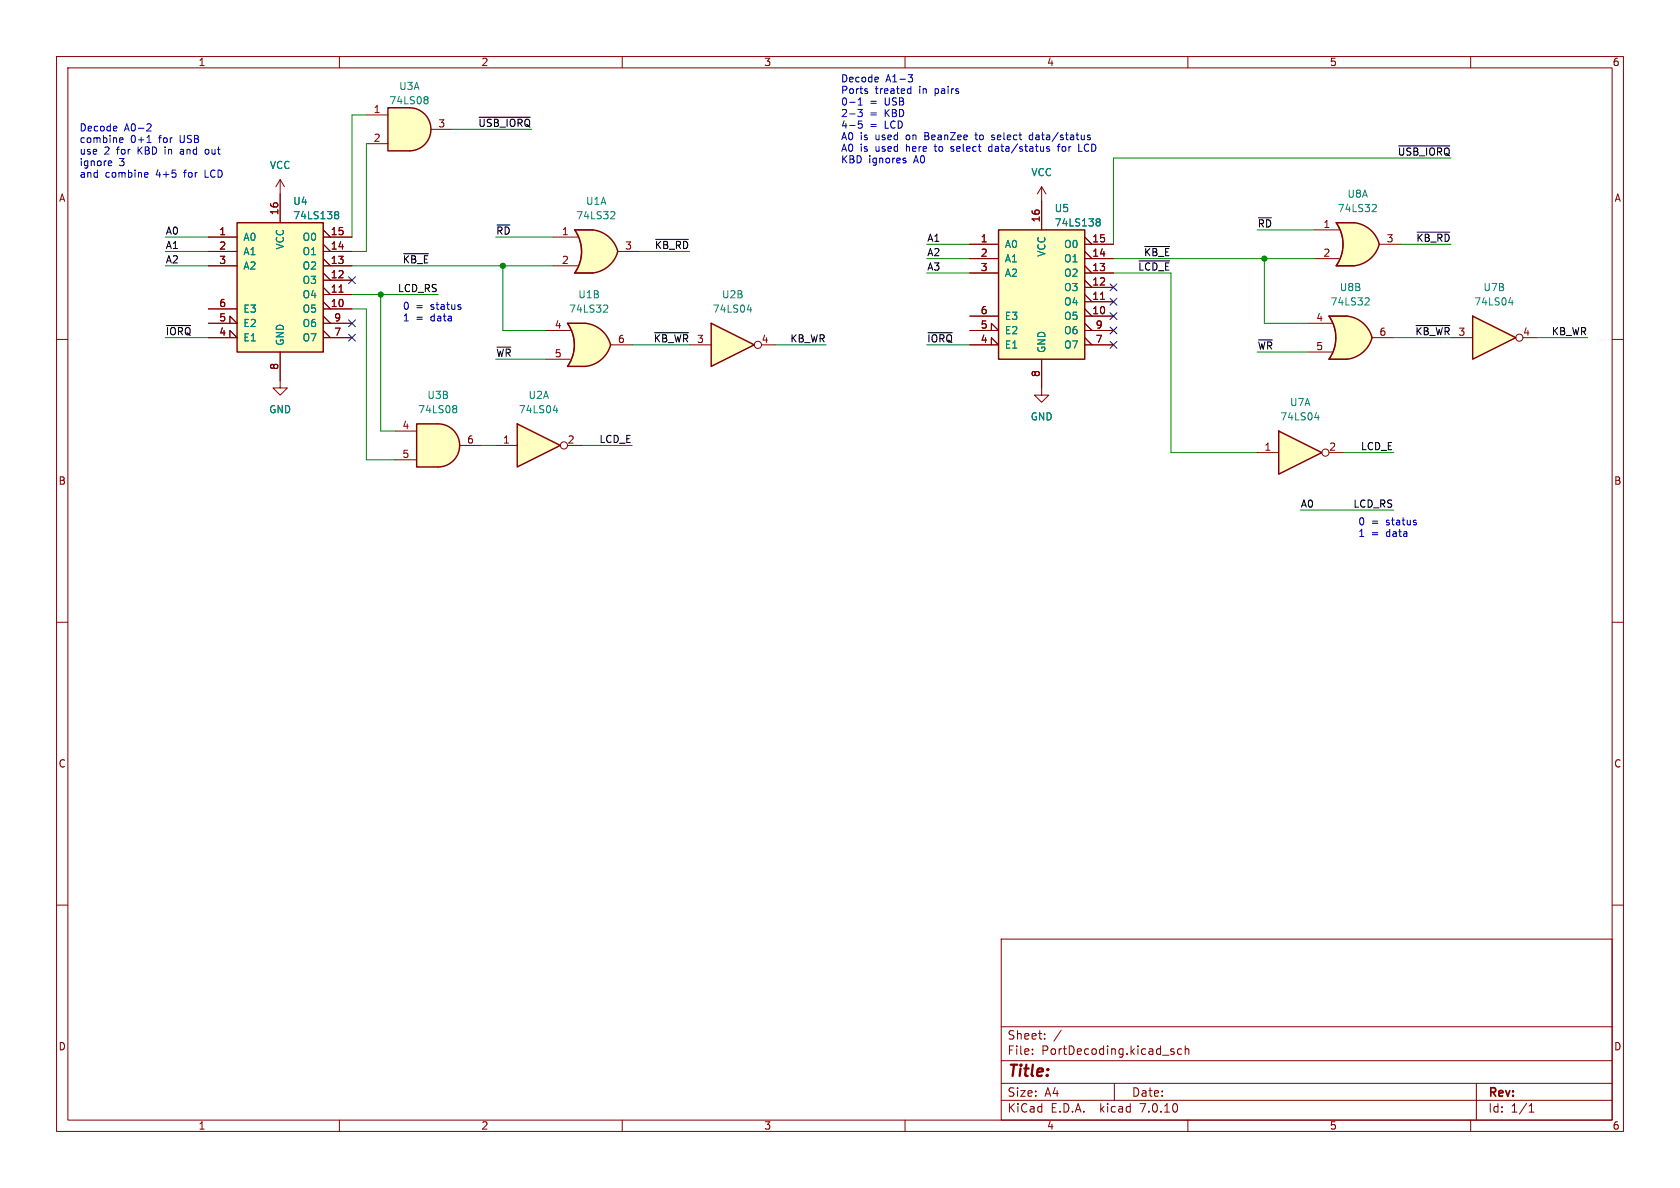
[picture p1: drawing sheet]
<svg xmlns="http://www.w3.org/2000/svg" width="297mm" height="210mm" viewBox="0 0 297 210" stroke-linecap="round" stroke-linejoin="round" font-family="sans-serif">
<path d="M0 0h297v210h-297z" fill="#fff" stroke="#fff" stroke-width=".18"/>
<g fill="none" stroke="#840000" stroke-width=".18">
<path d="M10 10h277v190h-277zM12 12h273v186h-273zM60 10v2M110 10v2M160 10v2M210 10v2M260 10v2M184.1 33l-.7 1.3M184.1 33v2.6M184.1 33l.8 1.3M10 60h2M285 60h2"/>
<path d="M184.1 68.6v1.3h1.3l-1.3 1.2-1.2-1.2h1.2M10 110h2M285 110h2M10 160h2M285 160h2M177 166h108v32h-108zM60 198v2M110 198v2M160 198v2M177 194.5h108M177 191.5h108M177 187.5h108"/>
<path d="M177 181.5h108M182.5 186.3v.1M182.5 185.5v.1M184.7 183.6v.1M184.7 182.8v.1M187.6 182.1l-1.3 2M197 191.5v3M207.2 185.9l.3 .1 .1 .2-.2 .2h-.3M207.2 185.4l.3 .1M208.9 185.5l-.4-.1-.3 .3v.4l.1 .2h.6M209.5 185.5l.2-.1 .4 .1 .1 .9M209.5 184.9v1.5"/>
<path d="M210 198v2M260 198v2M261 191.5v6.5M270.3 196.6h.9M270.3 195.5l.4-.4v1.5"/>
</g>
<path d="M238.8 41.8l5 1.4a5.2 5.2 0 0 1-4.4 3.8z" fill="#ffffc2" stroke="#ffffc2" stroke-width=".18"/>
<path d="M236.2 39.4h3.2M236.2 47h3.2" fill="none" stroke="#ffffc2" stroke-width=".18"/>
<path d="M236.2 39.4h3.2v7.6h-3.2a6.7 6.7 0 0 0 0-7.6z" fill="#ffffc2"/>
<g fill="#ffffc2" stroke="#ffffc2" stroke-width=".18">
<path d="M239.4 39.4a5.1 5.1 0 0 1 4.4 3.8l-4.9 1.3z"/>
<path d="M104.2 43.1l5 1.4a5.2 5.2 0 0 1-4.4 3.8z"/>
</g>
<path d="M236.2 39.4h3.2a5.1 5.1 0 0 1 4.4 3.8 5.2 5.2 0 0 1-4.4 3.8h-3.2a6.6 6.6 0 0 0 0-7.6z" fill="none" stroke="#840000" stroke-width=".25"/>
<path d="M239.4 39.4h-3.2a6.6 6.6 0 0 1 0 7.6h3.2M232.4 40.6h4.3M232.4 45.7h4.3M243.8 43.2h3.8" fill="none" stroke="#840000" stroke-width=".18"/>
<path d="M242.8 36.1l.4 .1 .1 .3-.8 .9h.8" fill="none" stroke="#008484" stroke-width=".18"/>
<path d="M101.6 48.3h3.2M101.6 40.6h3.2" fill="none" stroke="#ffffc2" stroke-width=".18"/>
<path d="M101.6 40.6h3.2v7.7h-3.2a6.7 6.7 0 0 0 0-7.7z" fill="#ffffc2"/>
<g fill="#ffffc2" stroke="#ffffc2" stroke-width=".18">
<path d="M104.8 40.6a5.1 5.1 0 0 1 4.4 3.9l-5 1.3z"/>
<path d="M72.4 19.1a3.8 3.8 0 0 1 3.8 3.8 3.8 3.8 0 0 1-3.8 3.8z"/>
</g>
<path d="M101.6 40.6h3.2a5.1 5.1 0 0 1 4.4 3.9 5.2 5.2 0 0 1-4.4 3.8h-3.2a6.6 6.6 0 0 0 0-7.7z" fill="none" stroke="#840000" stroke-width=".25"/>
<path d="M97.8 41.9h4.3M97.8 47h4.3M104.8 40.6h-3.2a6.6 6.6 0 0 1 0 7.7h3.2M109.2 44.5h3.8" fill="none" stroke="#840000" stroke-width=".18"/>
<path d="M108.2 37.4l.4 .1 .1 .3-.8 .9h.8" fill="none" stroke="#008484" stroke-width=".18"/>
<path d="M68.6 19.1h3.8v7.6h-3.8z" fill="#ffffc2"/>
<path d="M68.6 19.1h3.8a3.8 3.8 0 0 1 3.8 3.8 3.8 3.8 0 0 1-3.8 3.8h-3.8z" fill="none" stroke="#840000" stroke-width=".25"/>
<path d="M64.8 20.3h3.8M64.8 25.4h3.8M76.2 22.9h3.8" fill="none" stroke="#840000" stroke-width=".18"/>
<path d="M75.2 17.1h.2l.3 .2-.3 .3M75.2 17.6h.2M75.4 17.6l.3 .3v.2l-.1 .2-.4 .1" fill="none" stroke="#008484" stroke-width=".18"/>
<path d="M125.7 57.2l7.6 3.8-7.6 3.8z" fill="#ffffc2"/>
<path d="M125.7 57.2l7.6 3.8-7.6 3.8zM176.5 40.6h15.3v22.9h-15.3z" fill="none" stroke="#840000" stroke-width=".25"/>
<g fill="none" stroke="#840000" stroke-width=".18">
<path d="M184.1 35.6v5M171.4 58.4h5.1l-1.2-1.2v1.2M171.4 43.2h5.1M171.4 55.9h5.1M171.4 48.3h5.1M171.4 45.7h5.1M191.8 43.2h5M191.8 55.9h5M191.8 54.6l1.2 1.3M191.8 53.3h5M191.8 52.1l1.2 1.2M191.8 50.8h5"/>
<path d="M191.8 49.5l1.2 1.3M191.8 48.3h5M191.8 47l1.2 1.3M191.8 45.7h5M191.8 44.5l1.2 1.2M191.8 41.9l1.2 1.3M191.8 58.4h5M191.8 59.7l1.2 1.3M191.8 57.2l1.2 1.2M194.6 52.9h.7M121.9 61h3.8M134.6 61h2.6"/>
<path d="M171.4 61h5.1l-1.2-1.3v1.3M184.1 63.5v5.1M191.8 61h5"/>
<circle cx="134" cy="61" r=".63"/>
</g>
<path d="M193.9 39.2h.1M193.9 38.7h.4l.1 .1 .1 .2-.2 .2M194 39.2h.3M194 39.2l-.1 .1M194.3 39.2l.2 .3-.1 .3-.1 .1h-.4M132.1 54.8h.8M132.7 54.3v.9" fill="none" stroke="#008484" stroke-width=".18"/>
<g fill="#ffffc2" stroke="#ffffc2" stroke-width=".18">
<path d="M176.5 40.6h15.3v22.9h-15.3z"/>
<path d="M237.6 58.3l5 1.4a5.2 5.2 0 0 1-4.4 3.8z"/>
</g>
<path d="M234.9 55.9h3.2M234.9 63.5h3.2" fill="none" stroke="#ffffc2" stroke-width=".18"/>
<path d="M234.9 55.9h3.2v7.6h-3.2a6.7 6.7 0 0 0 0-7.6z" fill="#ffffc2"/>
<g fill="#ffffc2" stroke="#ffffc2" stroke-width=".18">
<path d="M238.2 55.9a5.1 5.1 0 0 1 4.4 3.8l-5 1.3z"/>
<path d="M77.5 74.9a3.8 3.8 0 0 1 3.8 3.8 3.8 3.8 0 0 1-3.8 3.9z"/>
</g>
<path d="M234.9 55.9h3.3a5.1 5.1 0 0 1 4.4 3.8 5.2 5.2 0 0 1-4.5 3.8h-3.2a6.6 6.6 0 0 0 0-7.6z" fill="none" stroke="#840000" stroke-width=".25"/>
<path d="M231.1 57.2h4.4M238.1 55.9h-3.2a6.6 6.6 0 0 1 0 7.6h3.2M242.6 59.7h3.8M231.1 62.2h4.4" fill="none" stroke="#840000" stroke-width=".18"/>
<path d="M241.5 52.6l.4 .1 .2 .3-.8 .9h.8" fill="none" stroke="#008484" stroke-width=".18"/>
<path d="M73.7 74.9h3.8v7.7h-3.8z" fill="#ffffc2"/>
<path d="M73.7 74.9h3.8a3.8 3.8 0 0 1 3.8 3.8 3.8 3.8 0 0 1-3.8 3.9h-3.8z" fill="none" stroke="#840000" stroke-width=".25"/>
<path d="M69.8 76.2h3.9M81.3 78.7h3.8M69.8 81.3h3.9" fill="none" stroke="#840000" stroke-width=".18"/>
<path d="M80.3 71.7h.2l.3 .2-.3 .3M80.3 72.2h.2M80.5 72.2l.3 .3v.2l-.2 .2-.3 .1" fill="none" stroke="#008484" stroke-width=".18"/>
<path d="M91.4 74.9l7.7 3.8-7.7 3.9z" fill="#ffffc2"/>
<path d="M91.4 74.9l7.7 3.8-7.7 3.9z" fill="none" stroke="#840000" stroke-width=".25"/>
<g fill="none" stroke="#840000" stroke-width=".18">
<path d="M87.6 78.7h3.8M100.3 78.7h2.6"/>
<circle cx="99.7" cy="78.7" r=".63"/>
</g>
<path d="M97.8 72.5h.8M98.4 72.1v.9" fill="none" stroke="#008484" stroke-width=".18"/>
<path d="M260.3 55.9l7.7 3.8-7.7 3.8z" fill="#ffffc2"/>
<path d="M260.3 55.9l7.7 3.8-7.7 3.8z" fill="none" stroke="#840000" stroke-width=".25"/>
<g fill="none" stroke="#840000" stroke-width=".18">
<path d="M256.5 59.7h3.8M269.2 59.7h2.6"/>
<circle cx="268.6" cy="59.7" r=".63"/>
</g>
<path d="M266.7 53.5h.8M267.3 53.1v.8" fill="none" stroke="#008484" stroke-width=".18"/>
<path d="M102.9 59.6l5 1.4a5.2 5.2 0 0 1-4.4 3.8z" fill="#ffffc2" stroke="#ffffc2" stroke-width=".18"/>
<path d="M100.3 57.2h3.2M100.3 64.8h3.2" fill="none" stroke="#ffffc2" stroke-width=".18"/>
<path d="M100.3 57.2h3.2v7.6h-3.2a6.7 6.7 0 0 0 0-7.6z" fill="#ffffc2"/>
<g fill="#ffffc2" stroke="#ffffc2" stroke-width=".18">
<path d="M103.5 57.2a5.1 5.1 0 0 1 4.4 3.8l-4.9 1.3z"/>
<path d="M41.9 39.4h15.2v22.8h-15.2z"/>
</g>
<path d="M41.9 39.4h15.2v22.8h-15.2zM100.3 57.2h3.2a5.1 5.1 0 0 1 4.4 3.8 5.2 5.2 0 0 1-4.4 3.8h-3.2a6.6 6.6 0 0 0 0-7.6z" fill="none" stroke="#840000" stroke-width=".25"/>
<g fill="none" stroke="#840000" stroke-width=".18">
<path d="M49.5 31.8l-.7 1.2M49.5 31.8v7.6M49.5 31.8l.8 1.2M36.8 59.7h5.1l-1.3-1.3v1.3M36.8 57.2h5.1l-1.3-1.3v1.3M36.8 41.9h5.1M36.8 54.6h5.1M36.8 47h5.1M36.8 44.5h5.1M57.1 41.9h5.1M57.1 54.6h5.1M57.1 53.3l1.3 1.3"/>
<path d="M57.1 52.1h5.1M57.1 50.8l1.3 1.3M57.1 49.5h5.1M57.1 48.3l1.3 1.2M57.1 47h5.1M57.1 45.7l1.3 1.3M57.1 44.5h5.1M57.1 43.2l1.3 1.3M57.1 40.6l1.3 1.3M57.1 59.7h5.1M57.1 57.2h5.1M57.1 58.4l1.3 1.3"/>
<path d="M57.1 55.9l1.3 1.3M59.9 51.7h.8M96.5 58.4h4.3M103.5 57.2h-3.2a6.6 6.6 0 0 1 0 7.6h3.2M49.5 62.2v6.4h1.3l-1.3 1.3-1.2-1.3h1.2M96.5 63.5h4.3M107.9 61h3.9"/>
</g>
<path d="M59.3 37.9l.1 .1M59.3 37.5l.3-.1 .2 .1 .1 .2-.3 .3M59.4 38h.2M59.4 38h-.1M59.6 38l.3 .2-.1 .4-.2 .1-.3-.1M106.9 53.9l.4 .1 .1 .3-.8 .9h.8" fill="none" stroke="#008484" stroke-width=".18"/>
<path d="M226.1 76.2l7.6 3.8-7.6 3.8z" fill="#ffffc2"/>
<path d="M226.1 76.2l7.6 3.8-7.6 3.8z" fill="none" stroke="#840000" stroke-width=".25"/>
<g fill="none" stroke="#840000" stroke-width=".18">
<path d="M49.5 34.3v5.1M184.1 35.6v5M36.8 59.7h5.1l-1.3-1.3v1.3M36.8 57.2h5.1l-1.3-1.3v1.3M36.8 41.9h5.1M36.8 54.6h5.1M36.8 47h5.1M36.8 44.5h5.1M57.1 41.9h5.1M57.1 54.6h5.1M57.1 53.3l1.3 1.3M57.1 52.1h5.1"/>
<path d="M57.1 50.8l1.3 1.3M57.1 49.5h5.1M57.1 48.3l1.3 1.2M57.1 47h5.1M57.1 45.7l1.3 1.3M57.1 44.5h5.1M57.1 43.2l1.3 1.3M57.1 40.6l1.3 1.3M57.1 59.7h5.1M57.1 57.2h5.1M57.1 58.4l1.3 1.3M57.1 55.9l1.3 1.3"/>
<path d="M59.9 51.7h.8M171.4 58.4h5.1l-1.2-1.2v1.2M171.4 43.2h5.1M171.4 55.9h5.1M171.4 48.3h5.1M171.4 45.7h5.1M191.8 43.2h5M191.8 55.9h5M191.8 54.6l1.2 1.3M191.8 53.3h5M191.8 52.1l1.2 1.2M191.8 50.8h5"/>
<path d="M191.8 49.5l1.2 1.3M191.8 48.3h5M191.8 47l1.2 1.3M191.8 45.7h5M191.8 44.5l1.2 1.2M191.8 41.9l1.2 1.3M191.8 58.4h5M191.8 59.7l1.2 1.3M191.8 57.2l1.2 1.2M194.6 52.9h.7M49.5 62.2v5.1M171.4 61h5.1l-1.2-1.3v1.3"/>
<path d="M184.1 63.5v5.1M191.8 61h5M222.2 80h3.9M234.9 80h2.6"/>
<circle cx="234.3" cy="80" r=".63"/>
</g>
<path d="M59.3 37.9l.1 .1M59.3 37.5l.3-.1 .2 .1 .1 .2-.3 .3M59.4 38h.2M59.4 38h-.1M59.6 38l.3 .2-.1 .4-.2 .1-.3-.1M193.9 38.7h.4l.1 .1 .1 .2-.2 .2M193.9 39.2h.1M194 39.2h.3M194 39.2l-.1 .1M194.3 39.2l.2 .3-.1 .3-.1 .1h-.4M232.4 73.8h.8M233 73.4v.8" fill="none" stroke="#008484" stroke-width=".18"/>
<path d="M84.7 20.7h9.1M247.3 25.8h9M29.4 57.6h4.3M71.3 44.9h4.4M115.7 58.8h6M115.9 42.3h5.8M164.1 58.8h4.2M201.4 46.1h5.4M202.4 43.6h4.4M250.3 57.6h6M250.5 41h5.8" fill="none" stroke="#000" stroke-width=".18"/>
<g fill="none" stroke="#0000c2" stroke-width=".18">
<path d="M151.7 19.3h.7l-.4 .5 .4 .2v.5l-.2 .1-.5-.1M151.7 18.6h.7M151.7 17.7l.4-.4v1.3M153.2 16.1l.2 .2-.2 .2M153.2 15.7h.1M155.2 13.7l.1 .2-.6 .2M160.5 13.2h.8l-.4 .5 .4 .1v.4l-.2 .3h-.4M160.7 15.7h.3M161 15.3v1.2M161 16.5h-.3M19.3 28.4l.4 .1 .1 .2-.6 .2M19.7 29.2l-.4 .1"/>
<path d="M20.6 22.4l.1 .2-.6 .1M21.1 25l.2 .2 .4-.1M21.1 24.5l.2-.1h.3l.2 .1v.2l-.7 .1M25.7 30.5l.4 .1 .1 .2-.6 .1M26 25.2h.7M26.1 31.3h-.4M26.2 21.9h.4l.1 .4-.8 .9h.8M26.2 24.1l.1-.2v1.3M32 26.4l-.1 .1M32 26.8l-.1 .1 .1 .3M36.7 26.4l-.3 .1-.1 .1v.5l.4 .1M152.4 21.4h-.6l-.1 .6 .2-.1h.4l.1 .2v.4l-.2 .2-.5-.2"/>
<path d="M159.8 28.4h.3l.1 .2-.2 .2h-.2M159.8 27.9l.3 .1M168.1 26.7l.1 .1M168.3 25.9l-.2 .2 .2 .2M172.3 23.9h.5M172.5 23.4l.1 1.2M175.2 25.9h-.2l-.2 .2v.5l.4 .2M175.3 24.6l.4 .1M175.7 23.9l-.4 .1 .1 .2 .3 .1M182.6 23.9h-.4l-.2 .2 .1 .5h.5M185.5 26l-.3-.1-.2 .2 .1 .2 .4 .1v.3h-.5M186.9 25.9h.5"/>
<path d="M187.3 25.5l-.2 .2v1.1M190.7 26.8h.6M192.2 24.1l.6 .4-.2 .2-.4-.1M192.7 23.9h-.3l-.2 .1"/>
</g>
<g fill="none" stroke="#008400" stroke-width=".18">
<path d="M64.8 25.4v19.1h-2.6M64.8 20.3h-2.6v21.6M80 22.9h14M256.5 27.9h-59.7v15.3M29.2 44.5h7.6M29.2 41.9h7.6M29.2 47h7.6M29.2 59.7h7.6M62.2 47h35.6M62.2 54.6h2.6v26.7h5M62.2 52.1h15.3M67.3 52.1v24.1h2.5"/>
<path d="M87.6 41.9h10.2M88.9 47v11.4h7.6M113 44.5h8.9M163.8 48.3h7.6M163.8 45.7h7.6M163.8 43.2h7.6M196.8 48.3h10.2v31.7h15.2M196.8 45.7h35.6M222.2 40.6h10.2M223.5 45.7v11.5h7.6M246.4 59.7h10.1M247.6 43.2h8.9"/>
<path d="M271.8 59.7h8.9M85.1 78.7h2.5M87.6 63.5h8.9M102.9 78.7h8.9M111.8 61h10.1M137.2 61h8.8M163.8 61h7.6M222.2 62.2h8.9M229.9 90.2h16.5M237.5 80h8.9"/>
</g>
<g fill="none" stroke="#000084" stroke-width=".18">
<path d="M61.6 56.5l1.2 1.3M61.6 48.9l1.2 1.2M61.6 59.1l1.2 1.2M62.8 56.5l-1.2 1.3M62.8 48.9l-1.2 1.2M62.8 59.1l-1.2 1.2M196.2 50.2l1.3 1.2M196.2 52.7l1.3 1.2M196.2 55.3l1.3 1.2M196.2 57.8l1.3 1.2M197.5 50.2l-1.3 1.2M197.5 52.7l-1.3 1.2"/>
<path d="M197.5 55.3l-1.3 1.2M197.5 57.8l-1.3 1.2M196.2 60.4l1.3 1.2M197.5 60.4l-1.3 1.2"/>
</g>
<g fill="#008400" stroke="#008400" stroke-width=".18">
<circle cx="67.3" cy="52.1" r=".46"/>
<circle cx="88.9" cy="47" r=".46"/>
<circle cx="223.5" cy="45.7" r=".46"/>
</g>
<text font-size="2.8" fill="#840000" x="178" y="190.9">Title:</text>
<g font-size="2.1" fill="#840000">
<text x="178" y="184">Sheet:</text>
<text x="178" y="186.7">File:</text>
<text x="184.1" y="186.7">PortDecoding.kicad_sch</text>
<text x="178" y="196.9">KiCad</text>
<text x="178" y="194.1">Size:</text>
<text x="184.7" y="194.1">A4</text>
<text x="185.7" y="196.9">E.D.A.</text>
<text x="194.6" y="196.9">kicad</text>
<text x="200" y="194.1">Date:</text>
<text x="201.8" y="196.9">7.0.10</text>
<text x="263" y="194.3">Rev:</text>
<text x="263" y="196.9">Id:</text>
<text x="267.1" y="196.9">1/1</text>
</g>
<g font-size="1.8" fill="#840000">
<text x="35" y="11.9">1</text>
<text x="85" y="11.9">2</text>
<text x="135" y="11.9">3</text>
<text x="185" y="11.9">4</text>
<text x="235" y="11.9">5</text>
<text x="285" y="11.9">6</text>
<text x="66" y="20.1">1</text>
<text x="77.4" y="22.6">3</text>
<text x="66" y="25.1">2</text>
<text x="10.3" y="35.9">A</text>
<text x="285.3" y="35.9">A</text>
<text x="38.7" y="41.7">1</text>
<text x="49.3" y="38.1" transform="rotate(-90 49.3 38.1)">16</text>
<text x="58.4" y="41.7">15</text>
<text x="99.2" y="41.7">1</text>
<text x="183.9" y="39.4" transform="rotate(-90 183.9 39.4)">16</text>
<text x="233.9" y="40.4">1</text>
<text x="38.7" y="44.2">2</text>
<text x="38.7" y="46.7">3</text>
<text x="58.4" y="46.7">13</text>
<text x="58.4" y="44.2">14</text>
<text x="99.2" y="46.7">2</text>
<text x="110.4" y="44.2">3</text>
<text x="173.3" y="42.9">1</text>
<text x="173.3" y="45.5">2</text>
<text x="193" y="45.5">14</text>
<text x="193" y="42.9">15</text>
<text x="233.9" y="45.5">2</text>
<text x="245" y="42.9">3</text>
<text x="58.4" y="51.8">11</text>
<text x="58.4" y="49.3">12</text>
<text x="173.3" y="48">3</text>
<text x="193" y="53.1">11</text>
<text x="193" y="50.5">12</text>
<text x="193" y="48">13</text>
<text x="38.7" y="59.4">4</text>
<text x="38.7" y="56.9">5</text>
<text x="38.7" y="54.4">6</text>
<text x="58.4" y="54.4">10</text>
<text x="59" y="59.4">7</text>
<text x="59" y="56.9">9</text>
<text x="98" y="58.2">4</text>
<text x="173.3" y="58.2">5</text>
<text x="173.3" y="55.6">6</text>
<text x="193" y="55.6">10</text>
<text x="193.6" y="58.2">9</text>
<text x="232.6" y="56.9">4</text>
<text x="243.8" y="59.4">6</text>
<text x="257.7" y="59.4">3</text>
<text x="269.2" y="59.4">4</text>
<text x="49.3" y="65.5" transform="rotate(-90 49.3 65.5)">8</text>
<text x="98" y="63.2">5</text>
<text x="109.1" y="60.7">6</text>
<text x="123.1" y="60.7">3</text>
<text x="134.5" y="60.7">4</text>
<text x="173.3" y="60.7">4</text>
<text x="193.6" y="60.7">7</text>
<text x="232.6" y="62">5</text>
<text x="183.9" y="66.7" transform="rotate(-90 183.9 66.7)">8</text>
<text x="71" y="75.9">4</text>
<text x="71" y="81">5</text>
<text x="82.5" y="78.5">6</text>
<text x="88.8" y="78.5">1</text>
<text x="100.3" y="78.5">2</text>
<text x="223.4" y="79.8">1</text>
<text x="234.9" y="79.8">2</text>
<text x="10.3" y="85.9">B</text>
<text x="285.3" y="85.9">B</text>
<text x="10.3" y="135.9">C</text>
<text x="285.3" y="135.9">C</text>
<text x="10.3" y="185.9">D</text>
<text x="285.3" y="185.9">D</text>
<text x="35" y="199.9">1</text>
<text x="85" y="199.9">2</text>
<text x="135" y="199.9">3</text>
<text x="185" y="199.9">4</text>
<text x="235" y="199.9">5</text>
<text x="285" y="199.9">6</text>
</g>
<g font-size="1.8" fill="#008484">
<text x="70.5" y="16.1">U3A</text>
<text x="68.7" y="18.6">74LS08</text>
<text x="47.6" y="30.1">VCC</text>
<text x="182.2" y="31.3">VCC</text>
<text x="238.1" y="35.2">U8A</text>
<text x="51.7" y="36.4">U4</text>
<text x="51.7" y="39">74LS138</text>
<text x="101.8" y="39">74LS32</text>
<text x="103.5" y="36.4">U1A</text>
<text x="186.4" y="37.7">U5</text>
<text x="186.4" y="40.2">74LS138</text>
<text x="236.4" y="37.7">74LS32</text>
<text x="42.9" y="42.8">A0</text>
<text x="42.9" y="45.3">A1</text>
<text x="42.9" y="47.9">A2</text>
<text x="50.4" y="44.2" transform="rotate(-90 50.4 44.2)">VCC</text>
<text x="53.4" y="47.9">O2</text>
<text x="53.4" y="45.3">O1</text>
<text x="53.4" y="42.8">O0</text>
<text x="177.5" y="44">A0</text>
<text x="177.5" y="46.6">A1</text>
<text x="185" y="45.5" transform="rotate(-90 185 45.5)">VCC</text>
<text x="188" y="46.6">O1</text>
<text x="188" y="44">O0</text>
<text x="53.4" y="52.9">O4</text>
<text x="53.4" y="50.4">O3</text>
<text x="102.1" y="52.9">U1B</text>
<text x="127.5" y="52.9">U2B</text>
<text x="177.5" y="49.1">A2</text>
<text x="188" y="51.7">O3</text>
<text x="188" y="49.1">O2</text>
<text x="236.8" y="51.7">U8B</text>
<text x="262.2" y="51.7">U7B</text>
<text x="42.9" y="58">E2</text>
<text x="42.9" y="55.5">E3</text>
<text x="53.4" y="55.5">O5</text>
<text x="53.4" y="58">O6</text>
<text x="100.5" y="55.5">74LS32</text>
<text x="125.9" y="55.5">74LS04</text>
<text x="177.5" y="59.3">E2</text>
<text x="177.5" y="56.7">E3</text>
<text x="188" y="56.7">O5</text>
<text x="188" y="54.2">O4</text>
<text x="188" y="59.3">O6</text>
<text x="235.1" y="54.2">74LS32</text>
<text x="260.5" y="54.2">74LS04</text>
<text x="42.9" y="60.6">E1</text>
<text x="50.4" y="61.2" transform="rotate(-90 50.4 61.2)">GND</text>
<text x="53.4" y="60.6">O7</text>
<text x="177.5" y="61.8">E1</text>
<text x="185" y="62.5" transform="rotate(-90 185 62.5)">GND</text>
<text x="188" y="61.8">O7</text>
<text x="75.5" y="70.7">U3B</text>
<text x="93.3" y="70.7">U2A</text>
<text x="228" y="72">U7A</text>
<text x="47.5" y="73.3">GND</text>
<text x="73.8" y="73.3">74LS08</text>
<text x="91.6" y="73.3">74LS04</text>
<text x="182.1" y="74.5">GND</text>
<text x="226.2" y="74.5">74LS04</text>
</g>
<g font-size="1.8" fill="#0000c2">
<text x="148.6" y="14.6">Decode</text>
<text x="148.6" y="16.7">Ports</text>
<text x="154.7" y="16.7">treated</text>
<text x="156.6" y="14.6">A1-3</text>
<text x="162.6" y="16.7">in</text>
<text x="165.5" y="16.7">pairs</text>
<text x="14" y="23.3">Decode</text>
<text x="22" y="23.3">A0-2</text>
<text x="148.6" y="18.7">0-1</text>
<text x="148.6" y="20.8">2-3</text>
<text x="148.6" y="22.8">4-5</text>
<text x="153.8" y="18.7">=</text>
<text x="153.8" y="20.8">=</text>
<text x="153.8" y="22.8">=</text>
<text x="156.5" y="18.7">USB</text>
<text x="156.5" y="20.8">KBD</text>
<text x="156.5" y="22.8">LCD</text>
<text x="14" y="25.4">combine</text>
<text x="14" y="27.4">use</text>
<text x="14" y="29.5">ignore</text>
<text x="18.4" y="27.4">2</text>
<text x="20.8" y="27.4">for</text>
<text x="21.1" y="29.5">3</text>
<text x="23.1" y="25.4">0+1</text>
<text x="24.6" y="27.4">KBD</text>
<text x="28.2" y="25.4">for</text>
<text x="29.6" y="27.4">in</text>
<text x="32.1" y="25.4">USB</text>
<text x="32.5" y="27.4">and</text>
<text x="37.1" y="27.4">out</text>
<text x="148.6" y="24.9">A0</text>
<text x="148.6" y="26.9">A0</text>
<text x="148.6" y="29">KBD</text>
<text x="152.1" y="24.9">is</text>
<text x="152.1" y="26.9">is</text>
<text x="153.6" y="29">ignores</text>
<text x="154.9" y="24.9">used</text>
<text x="154.9" y="26.9">used</text>
<text x="160.4" y="24.9">on</text>
<text x="160.4" y="26.9">here</text>
<text x="161.7" y="29">A0</text>
<text x="163.9" y="24.9">BeanZee</text>
<text x="165.7" y="26.9">to</text>
<text x="168.8" y="26.9">select</text>
<text x="173.1" y="24.9">to</text>
<text x="175.6" y="26.9">data/status</text>
<text x="176.2" y="24.9">select</text>
<text x="183" y="24.9">data/status</text>
<text x="188.1" y="26.9">for</text>
<text x="191.9" y="26.9">LCD</text>
<text x="14" y="31.5">and</text>
<text x="18.6" y="31.5">combine</text>
<text x="27.7" y="31.5">4+5</text>
<text x="32.8" y="31.5">for</text>
<text x="36.7" y="31.5">LCD</text>
<text x="71.1" y="54.9">0</text>
<text x="71.1" y="56.9">1</text>
<text x="73.5" y="54.9">=</text>
<text x="73.5" y="56.9">=</text>
<text x="76.2" y="54.9">status</text>
<text x="76.2" y="56.9">data</text>
<text x="240" y="93">0</text>
<text x="240" y="95">1</text>
<text x="242.4" y="93">=</text>
<text x="242.4" y="95">=</text>
<text x="245.2" y="93">status</text>
<text x="245.2" y="95">data</text>
</g>
<g font-size="1.8">
<text x="84.5" y="22.5">~{USB_IORQ}</text>
<text x="247" y="27.6">~{USB_IORQ}</text>
<text x="29.2" y="41.6">A0</text>
<text x="87.6" y="41.6">~{RD}</text>
<text x="222.2" y="40.3">~{RD}</text>
<text x="29.2" y="46.6">A2</text>
<text x="29.2" y="44.1">A1</text>
<text x="71.1" y="46.6">~{KB_E}</text>
<text x="115.7" y="44.1">~{KB_RD}</text>
<text x="163.8" y="45.4">A2</text>
<text x="163.8" y="42.8">A1</text>
<text x="163.8" y="47.9">A3</text>
<text x="201.1" y="47.9">~{LCD_E}</text>
<text x="202.2" y="45.4">~{KB_E}</text>
<text x="250.3" y="42.8">~{KB_RD}</text>
<text x="70.3" y="51.7">LCD_RS</text>
<text x="29.2" y="59.3">~{IORQ}</text>
<text x="250.1" y="59.3">~{KB_WR}</text>
<text x="274.2" y="59.3">KB_WR</text>
<text x="87.6" y="63.2">~{WR}</text>
<text x="115.5" y="60.6">~{KB_WR}</text>
<text x="139.6" y="60.6">KB_WR</text>
<text x="163.8" y="60.6">~{IORQ}</text>
<text x="222.2" y="61.9">~{WR}</text>
<text x="105.9" y="78.4">LCD_E</text>
<text x="240.5" y="79.7">LCD_E</text>
<text x="229.9" y="89.8">A0</text>
<text x="239.2" y="89.8">LCD_RS</text>
</g>
</svg>
